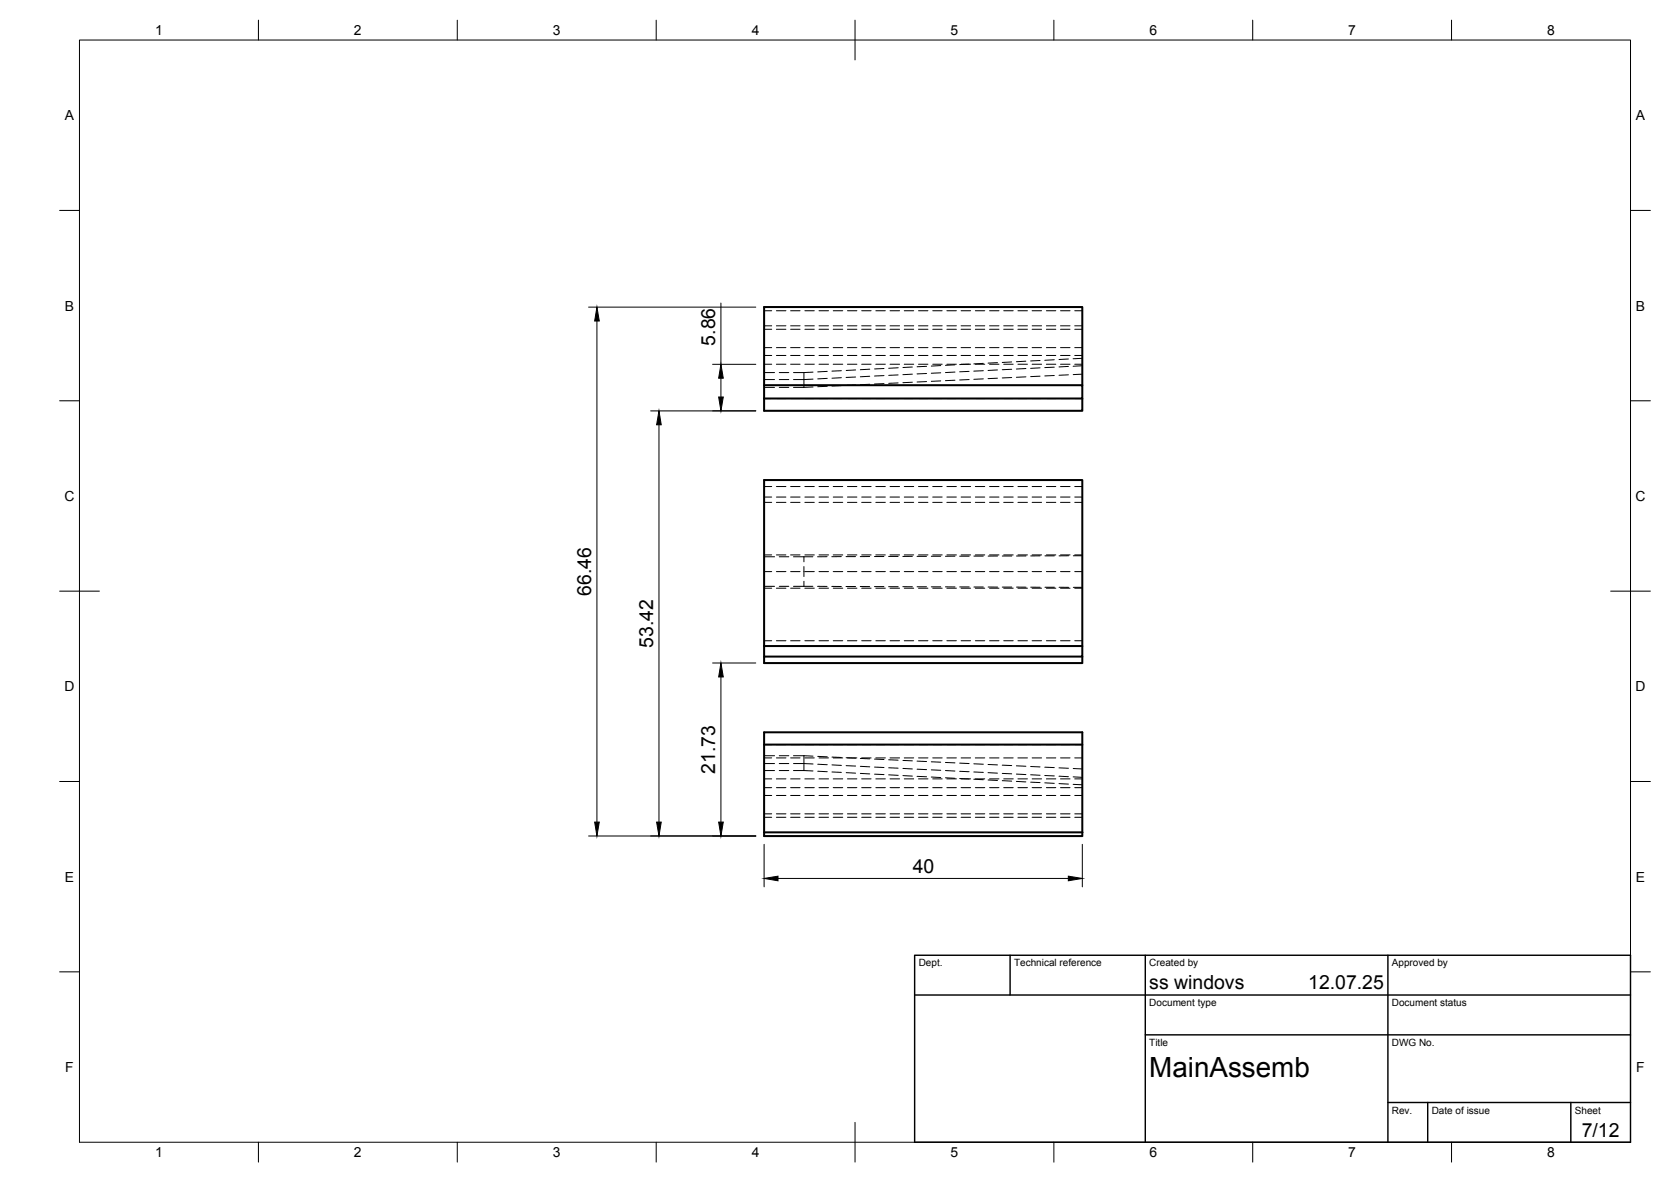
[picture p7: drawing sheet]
<svg xmlns="http://www.w3.org/2000/svg" width="420mm" height="297mm" viewBox="0 0 420 297" stroke-linecap="round" stroke-linejoin="round" font-family="sans-serif">
<!-- layer: Hidden -->
<g fill="none" stroke="#000" stroke-width=".25">
<path d="M192.1 78.1h1.9M195.2 78.1h2.4M198.8 78.1h2.4M202.4 78.1h2.3M205.9 78.1h2.4M209.5 78.1h2.4M213.1 78.1h2.4M216.7 78.1h2.3M220.2 78.1h2.4M223.8 78.1h2.4M227.4 78.1h2.3M230.9 78.1h2.4"/>
<path d="M234.5 78.1h2.4M238.1 78.1h2.4M241.7 78.1h2.4M245.2 78.1h2.4M248.8 78.1h2.4M252.4 78.1h2.4M255.9 78.1h2.4M259.5 78.1h2.4M263.1 78.1h2.4M266.7 78.1h2.3M270.2 78.1h1.9M192.1 95.4h2.7"/>
<path d="M192.1 93.6h2.7M192.1 89.3h1.9M192.1 87.4h1.9M192.1 81.9h1.9M192.1 97.4h2.7M192.1 91.5h1.9M192.1 82.7h1.9M195.2 89.3h2.4M195.2 87.4h2.4M195.2 81.9h2.4M195.2 91.5h2.4M195.2 82.7h2.4"/>
<path d="M195.9 95.4h2.4M195.9 93.6h2.4M195.9 97.4h2.4M198.8 89.3h2.4M198.8 87.4h2.4M198.8 81.9h2.4M198.8 91.5h2.4M198.8 82.7h2.4M199.5 93.6h2.6M202.1 93.6v1.8h-2.6M202.4 89.3h2.3M202.4 87.4h2.3"/>
<path d="M202.4 81.9h2.3M202.4 91.5h2.3M202.4 82.7h2.3M204.4 95.3l-2.3 .1v2h-2.6M204.4 93.5l-2.3 .1M204.4 97.2l-2.3 .2M205.9 89.3h2.4M205.9 87.4h2.4M205.9 81.9h2.4M205.9 91.5h2.4M205.9 82.7h2.4M208 95.1l-2.4 .1"/>
<path d="M208 93.3l-2.4 .2M208 97.1l-2.4 .1M209.5 89.3h2.4M209.5 87.4h2.4M209.5 81.9h2.4M209.5 91.5h2.4M209.5 82.7h2.4M211.6 94.9l-2.4 .1M211.6 93.2l-2.4 .1M211.6 96.9l-2.4 .1M213.1 89.3h2.4M213.1 87.4h2.4"/>
<path d="M213.1 81.9h2.4M213.1 91.5h2.4M213.1 82.7h2.4M215.1 94.7l-2.4 .2M215.1 93l-2.3 .1M215.1 96.7l-2.4 .1M216.7 89.3h2.3M216.7 87.4h2.3M216.7 81.9h2.3M216.7 91.5h2.3M216.7 82.7h2.3M218.7 94.6l-2.4 .1"/>
<path d="M218.7 92.8l-2.4 .1M218.7 96.6l-2.4 .1M220.2 89.3h2.4M220.2 87.4h2.4M220.2 81.9h2.4M220.2 91.5h2.4M220.2 82.7h2.4M222.3 94.4l-2.4 .1M222.3 92.6l-2.4 .1M222.3 96.4l-2.4 .1M223.8 89.3h2.4M223.8 87.4h2.4"/>
<path d="M223.8 81.9h2.4M223.8 91.5h2.4M223.8 82.7h2.4M225.8 94.2l-2.3 .1M225.8 96.2l-2.3 .1M225.8 92.4l-2.3 .1M227.4 89.3h2.3M227.4 87.4h2.3M227.4 81.9h2.3M227.4 91.5h2.3M227.4 82.7h2.3M229.4 94l-2.4 .2"/>
<path d="M229.4 92.2l-2.4 .2M229.4 96.1l-2.4 .1M230.9 89.3h2.4M230.9 87.4h2.4M230.9 81.9h2.4M230.9 91.5h2.4M230.9 82.7h2.4M233 93.9l-2.4 .1M233 92.1l-2.4 .1M233 95.9l-2.4 .1M234.5 89.3h2.4M234.5 87.4h2.4"/>
<path d="M234.5 81.9h2.4M234.5 91.5h2.4M234.5 82.7h2.4M236.5 93.7l-2.3 .1M236.5 91.9l-2.3 .1M236.5 95.7l-2.3 .1M238.1 89.3h2.4M238.1 87.4h2.4M238.1 81.9h2.4M238.1 91.5h2.4M238.1 82.7h2.4M240.1 93.5l-2.4 .1"/>
<path d="M240.1 91.7l-2.4 .1M240.1 95.6l-2.4 .1M241.7 89.3h2.4M241.7 87.4h2.4M241.7 81.9h2.4M241.7 91.5h2.4M241.7 82.7h2.4M243.7 93.3l-2.4 .1M243.7 91.5l-2.4 .1M243.7 95.4l-2.4 .1M245.2 89.3h2.4M245.2 87.4h2.4"/>
<path d="M245.2 81.9h2.4M245.2 91.5h2.4M245.2 82.7h2.4M247.2 93.2l-2.3 .1M247.2 91.3l-2.3 .1M247.2 95.2l-2.3 .1M248.8 89.3h2.4M248.8 87.4h2.4M248.8 81.9h2.4M248.8 91.5h2.4M248.8 82.7h2.4M250.8 93l-2.4 .1"/>
<path d="M250.8 91.1l-2.4 .2M250.8 95l-2.4 .2M252.4 89.3h2.4M252.4 87.4h2.4M252.4 81.9h2.4M252.4 91.5h2.4M252.4 82.7h2.4M254.4 92.8l-2.4 .1M254.4 91l-2.4 .1M254.4 94.9l-2.4 .1M255.9 89.3h2.4M255.9 87.4h2.4"/>
<path d="M255.9 81.9h2.4M255.9 91.5h2.4M255.9 82.7h2.4M257.9 90.8l-2.3 .1M258 92.6l-2.4 .1M258 94.7l-2.4 .1M259.5 89.3h2.4M259.5 87.4h2.4M259.5 81.9h2.4M259.5 91.5h2.4M259.5 82.7h2.4M261.5 92.4l-2.4 .2"/>
<path d="M261.5 90.6l-2.4 .1M261.5 94.5l-2.4 .1M263.1 89.3h2.4M263.1 87.4h2.4M263.1 81.9h2.4M263.1 91.5h2.4M263.1 82.7h2.4M265.1 92.3l-2.4 .1M265.1 90.4l-2.4 .1M265.1 94.4l-2.4 .1M266.7 89.3h2.3M266.7 87.4h2.3"/>
<path d="M266.7 81.9h2.3M266.7 91.5h2.3M266.7 82.7h2.3M268.6 92.1l-2.3 .1M268.6 90.2l-2.3 .1M268.6 94.2l-2.3 .1M270.2 89.3h1.9M270.2 87.4h1.9M270.2 81.9h1.9M270.2 91.5h1.9M270.2 82.7h1.9M272.1 91.9l-2.3 .1"/>
<path d="M272.1 90.1l-2.3 .1M272.1 94l-2.2 .1M192.1 100.1h1.9M195.2 100.1h2.4M198.8 100.1h2.4M202.4 100.1h2.3M205.9 100.1h2.4M209.5 100.1h2.4M213.1 100.1h2.4M216.7 100.1h2.3M220.2 100.1h2.4M223.8 100.1h2.4"/>
<path d="M227.4 100.1h2.3M230.9 100.1h2.4M234.5 100.1h2.4M238.1 100.1h2.4M241.7 100.1h2.4M245.2 100.1h2.4M248.8 100.1h2.4M252.4 100.1h2.4M255.9 100.1h2.4M259.5 100.1h2.4M263.1 100.1h2.4M266.7 100.1h2.3"/>
<path d="M270.2 100.1h1.9M192.1 139.9h2.7M192.1 139.5h1.9M192.1 122.3h1.9M192.1 126.2h1.9M192.1 124.9h1.9M195.2 139.5h2.4M195.2 122.3h2.4M195.2 126.2h2.4M195.2 124.9h2.4M195.9 139.9h2.4M198.8 139.5h2.4"/>
<path d="M198.8 122.3h2.4M198.8 126.2h2.4M198.8 124.9h2.4M199.5 139.9h4.9M202.1 139.9v1.3M202.4 139.5h2.3M202.4 122.3h2.3M202.4 126.2h2.3M202.4 124.9h2.3M205.9 139.5h2.4M205.9 122.3h2.4M205.9 126.2h2.4"/>
<path d="M205.9 124.9h2.4M208 139.9h-2.4M209.5 139.5h2.4M209.5 122.3h2.4M209.5 126.2h2.4M209.5 124.9h2.4M211.5 139.9h-2.4M212.7 139.9h2.4M213.1 139.5h2.4M213.1 122.3h2.4M213.1 126.2h2.4M213.1 124.9h2.4"/>
<path d="M216.7 139.5h2.3M216.7 122.3h2.3M216.7 126.2h2.3M216.7 124.9h2.3M218.7 139.9h-2.4M219.9 139.9h2.3M220.2 139.5h2.4M220.2 122.3h2.4M220.2 126.2h2.4M220.2 124.9h2.4M223.4 139.8h2.4M223.8 139.5h2.4"/>
<path d="M223.8 122.3h2.4M223.8 126.2h2.4M223.8 124.9h2.4M227.4 139.5h2.3M227.4 122.3h2.3M227.4 126.2h2.3M227.4 124.9h2.3M229.4 139.8h-2.4M230.6 139.8h2.4M230.9 139.5h2.4M230.9 122.3h2.4M230.9 126.2h2.4"/>
<path d="M230.9 124.9h2.4M234.2 139.8h2.3M234.5 139.5h2.4M234.5 122.3h2.4M234.5 126.2h2.4M234.5 124.9h2.4M238.1 139.5h2.4M238.1 122.3h2.4M238.1 126.2h2.4M238.1 124.9h2.4M240.1 139.8h-2.4M241.3 139.8h2.4"/>
<path d="M241.7 139.5h2.4M241.7 122.3h2.4M241.7 126.2h2.4M241.7 124.9h2.4M244.9 139.7h2.3M245.2 139.5h2.4M245.2 122.3h2.4M245.2 126.2h2.4M245.2 124.9h2.4M248.8 139.5h2.4M248.8 122.3h2.4M248.8 126.2h2.4"/>
<path d="M248.8 124.9h2.4M250.8 139.7h-2.3M252 139.7h2.4M252.4 139.5h2.4M252.4 122.3h2.4M252.4 126.2h2.4M252.4 124.9h2.4M255.9 139.5h2.4M255.9 122.3h2.4M255.9 126.2h2.4M255.9 124.9h2.4M258 139.7h-2.4"/>
<path d="M259.5 139.5h2.4M259.5 122.3h2.4M259.5 126.2h2.4M259.5 124.9h2.4M261.5 139.7h-2.3M262.7 139.7h2.4M263.1 139.5h2.4M263.1 122.3h2.4M263.1 126.2h2.4M263.1 124.9h2.4M266.7 139.5h2.3M266.7 122.3h2.3"/>
<path d="M266.7 126.2h2.3M266.7 124.9h2.3M268.7 139.7h-2.4M269.9 139.7h2.2M270.2 139.5h1.9M270.2 122.3h1.9M270.2 126.2h1.9M270.2 124.9h1.9M192.1 143.6h1.9M192.1 147.3h2.7M192.1 147.8h1.9M195.2 143.6h2.4"/>
<path d="M195.2 147.8h2.4M195.9 147.3h2.4M198.8 143.6h2.4M198.8 147.8h2.4M199.5 147.3h4.9M202.1 142.4v2.5M202.1 146.1v1.2M202.4 143.6h2.3M202.4 147.8h2.3M205.6 147.3l2.4 .1M205.9 143.6h2.4M205.9 147.8h2.4"/>
<path d="M209.1 147.4h2.4M209.5 143.6h2.4M209.5 147.8h2.4M212.7 147.4h2.4M213.1 143.6h2.4M213.1 147.8h2.4M216.3 147.4h2.4M216.7 143.6h2.3M216.7 147.8h2.3M219.9 147.4h2.3M220.2 143.6h2.4M220.2 147.8h2.4"/>
<path d="M223.4 147.4h2.4M223.8 143.6h2.4M223.8 147.8h2.4M227 147.4l2.4 .1M227.4 143.6h2.3M227.4 147.8h2.3M230.6 147.5h2.4M230.9 143.6h2.4M230.9 147.8h2.4M234.2 147.5h2.3M234.5 143.6h2.4M234.5 147.8h2.4"/>
<path d="M237.7 147.5h2.4M238.1 143.6h2.4M238.1 147.8h2.4M241.3 147.5h2.4M241.7 143.6h2.4M241.7 147.8h2.4M244.9 147.5h2.3M245.2 143.6h2.4M245.2 147.8h2.4M248.5 147.5h2.3M248.8 143.6h2.4M248.8 147.8h2.4"/>
<path d="M252 147.5h2.4M252.4 143.6h2.4M252.4 147.8h2.4M255.6 147.5l2.4 .1M255.9 143.6h2.4M255.9 147.8h2.4M259.2 147.6h2.3M259.5 143.6h2.4M259.5 147.8h2.4M262.7 147.6h2.4M263.1 143.6h2.4M263.1 147.8h2.4"/>
<path d="M266.3 147.6h2.4M266.7 143.6h2.3M266.7 147.8h2.3M269.9 147.6h2.2M270.2 143.6h1.9M270.2 147.8h1.9M192.1 161h1.9M195.2 161h2.4M198.8 161h2.4M202.4 161h2.3M205.9 161h2.4M209.5 161h2.4"/>
<path d="M213.1 161h2.4M216.7 161h2.3M220.2 161h2.4M223.8 161h2.4M227.4 161h2.3M230.9 161h2.4M234.5 161h2.4M238.1 161h2.4M241.7 161h2.4M245.2 161h2.4M248.8 161h2.4M252.4 161h2.4"/>
<path d="M255.9 161h2.4M259.5 161h2.4M263.1 161h2.4M266.7 161h2.3M270.2 161h1.9M192.1 191.9h2.7M192.1 189.9h2.7M192.1 197.9h1.9M192.1 195.7h1.9M192.1 193.6h2.7M192.1 199.9h1.9M192.1 187.1h1.9"/>
<path d="M192.1 190.5h1.9M195.2 197.9h2.4M195.2 195.7h2.4M195.2 199.9h2.4M195.2 187.1h2.4M195.2 190.5h2.4M195.9 191.9h2.4M195.9 189.9h2.4M195.9 193.6h2.4M198.8 197.9h2.4M198.8 195.7h2.4M198.8 199.9h2.4"/>
<path d="M198.8 187.1h2.4M198.8 190.5h2.4M199.5 189.9h2.6M202.1 189.9v2h-2.6M202.1 189.9l2.3 .1M202.1 193.6l2.3 .1M202.4 197.9h2.3M202.4 195.7h2.3M202.4 199.9h2.3M202.4 187.1h2.3M202.4 190.5h2.3M204.4 192l-2.3-.1v1.7h-2.6"/>
<path d="M205.6 192.1l2.4 .1M205.6 190.1l2.4 .1M205.6 193.8l2.4 .1M205.9 197.9h2.4M205.9 195.7h2.4M205.9 199.9h2.4M205.9 187.1h2.4M205.9 190.5h2.4M209.2 192.2l2.4 .1M209.2 190.3l2.4 .1M209.2 194l2.4 .1M209.5 197.9h2.4"/>
<path d="M209.5 195.7h2.4M209.5 199.9h2.4M209.5 187.1h2.4M209.5 190.5h2.4M212.7 192.4l2.4 .1M212.7 190.4l2.4 .1M212.8 194.2l2.3 .1M213.1 197.9h2.4M213.1 195.7h2.4M213.1 199.9h2.4M213.1 187.1h2.4M213.1 190.5h2.4"/>
<path d="M216.3 192.6l2.4 .1M216.3 190.6l2.4 .1M216.3 194.4l2.4 .1M216.7 197.9h2.3M216.7 195.7h2.3M216.7 199.9h2.3M216.7 187.1h2.3M216.7 190.5h2.3M219.9 190.8l2.4 .1M219.9 192.8l2.4 .1M219.9 194.5l2.4 .2M220.2 197.9h2.4"/>
<path d="M220.2 195.7h2.4M220.2 199.9h2.4M220.2 187.1h2.4M220.2 190.5h2.4M223.5 192.9l2.3 .1M223.5 190.9l2.3 .1M223.5 194.7l2.3 .1M223.8 197.9h2.4M223.8 195.7h2.4M223.8 199.9h2.4M223.8 187.1h2.4M223.8 190.5h2.4"/>
<path d="M227 193.1l2.4 .1M227 191.1l2.4 .1M227 194.9l2.4 .1M227.4 197.9h2.3M227.4 195.7h2.3M227.4 199.9h2.3M227.4 187.1h2.3M227.4 190.5h2.3M230.6 193.3l2.4 .1M230.6 191.3l2.4 .1M230.6 195.1l2.4 .1M230.9 197.9h2.4"/>
<path d="M230.9 195.7h2.4M230.9 199.9h2.4M230.9 187.1h2.4M230.9 190.5h2.4M234.2 193.5l2.3 .1M234.2 191.4l2.3 .1M234.2 195.3l2.3 .1M234.5 197.9h2.4M234.5 195.7h2.4M234.5 199.9h2.4M234.5 187.1h2.4M234.5 190.5h2.4"/>
<path d="M237.7 193.6l2.4 .2M237.7 191.6l2.4 .1M237.7 195.5l2.4 .1M238.1 197.9h2.4M238.1 195.7h2.4M238.1 199.9h2.4M238.1 187.1h2.4M238.1 190.5h2.4M241.3 193.8l2.4 .1M241.3 191.8l2.4 .1M241.3 195.7l2.4 .1M241.7 197.9h2.4"/>
<path d="M241.7 195.7h2.4M241.7 199.9h2.4M241.7 187.1h2.4M241.7 190.5h2.4M244.9 194l2.3 .1M244.9 191.9l2.3 .2M244.9 195.8l2.3 .1M245.2 197.9h2.4M245.2 195.7h2.4M245.2 199.9h2.4M245.2 187.1h2.4M245.2 190.5h2.4"/>
<path d="M248.4 194.2l2.4 .1M248.4 192.1l2.4 .1M248.4 196l2.4 .1M248.8 197.9h2.4M248.8 195.7h2.4M248.8 199.9h2.4M248.8 187.1h2.4M248.8 190.5h2.4M252 194.4l2.4 .1M252 192.3l2.4 .1M252 196.2l2.4 .1M252.4 197.9h2.4"/>
<path d="M252.4 195.7h2.4M252.4 199.9h2.4M252.4 187.1h2.4M252.4 190.5h2.4M255.6 194.5l2.4 .2M255.6 192.5l2.4 .1M255.6 196.4l2.3 .1M255.9 197.9h2.4M255.9 195.7h2.4M255.9 199.9h2.4M255.9 187.1h2.4M255.9 190.5h2.4"/>
<path d="M259.1 194.7l2.4 .1M259.1 192.6l2.4 .1M259.1 196.6l2.4 .1M259.5 197.9h2.4M259.5 195.7h2.4M259.5 199.9h2.4M259.5 187.1h2.4M259.5 190.5h2.4M262.7 194.9l2.4 .1M262.7 192.8l2.4 .1M262.7 196.7l2.4 .2M263.1 197.9h2.4"/>
<path d="M263.1 195.7h2.4M263.1 199.9h2.4M263.1 187.1h2.4M263.1 190.5h2.4M266.3 195.1l2.3 .1M266.3 193l2.3 .1M266.3 196.9l2.3 .1M266.7 197.9h2.3M266.7 195.7h2.3M266.7 199.9h2.3M266.7 187.1h2.3M266.7 190.5h2.3"/>
<path d="M269.8 195.2l2.3 .2M269.8 197.1l2.3 .1M269.9 193.1l2.2 .1M270.2 197.9h1.9M270.2 195.7h1.9M270.2 199.9h1.9M270.2 187.1h1.9M270.2 190.5h1.9M192.1 204.5h1.9M192.1 205.4h1.9M195.2 204.5h2.4M195.2 205.4h2.4"/>
<path d="M198.8 204.5h2.4M198.8 205.4h2.4M202.4 204.5h2.3M202.4 205.4h2.3M205.9 204.5h2.4M205.9 205.4h2.4M209.5 204.5h2.4M209.5 205.4h2.4M213.1 204.5h2.4M213.1 205.4h2.4M216.7 204.5h2.3M216.7 205.4h2.3"/>
<path d="M220.2 204.5h2.4M220.2 205.4h2.4M223.8 204.5h2.4M223.8 205.4h2.4M227.4 204.5h2.3M227.4 205.4h2.3M230.9 204.5h2.4M230.9 205.4h2.4M234.5 204.5h2.4M234.5 205.4h2.4M238.1 204.5h2.4M238.1 205.4h2.4"/>
<path d="M241.7 204.5h2.4M241.7 205.4h2.4M245.2 204.5h2.4M245.2 205.4h2.4M248.8 204.5h2.4M248.8 205.4h2.4M252.4 204.5h2.4M252.4 205.4h2.4M255.9 204.5h2.4M255.9 205.4h2.4M259.5 204.5h2.4M259.5 205.4h2.4"/>
<path d="M263.1 204.5h2.4M263.1 205.4h2.4M266.7 204.5h2.3M266.7 205.4h2.3M270.2 204.5h1.9M270.2 205.4h1.9"/>
</g>
<!-- layer: Visible -->
<path d="M192.1 96.8h80v3.3h-80M272.1 96.8v-19.6h-80v22.9M192.1 100.1v3.1h80v-3.1M192.1 120.6h80v41.8h-80zM192.1 162.4v4.2h80v-1.6M272.1 162.4v2.6h-80M192.1 187.1h80M192.1 209.2v-25.2h80v25.2M192.1 209.2v.9h80v-.9M192.1 209.2h80" fill="none" stroke="#000" stroke-width=".51"/>
<!-- layer: BORDER -->
<g fill="none" stroke="#000" stroke-width=".25">
<path d="M20 10.1h390v276.9h-390zM65 5.1v5M115 5.1v5M165 5.1v5M215 5.1v10M265 5.1v5M315 5.1v5M365 5.1v5M15 52.9h5M410 52.9h5M15 100.7h5M410 100.7h5"/>
<path d="M15 148.6h10M405 148.6h10M15 196.4h5M410 196.4h5M15 244.2h5M410 244.2h5M65 287v5M115 287v5M165 287v5M215 282.1v9.9M265 287v5M315 287v5"/>
<path d="M365 287v5"/>
</g>
<!-- layer: TITLEBLOCK -->
<path d="M230 240.1h180v46.9h-180zM230 250h180M254 240.1v9.9M288 240.1v46.9M349 240.1v46.9M288 260.1h122M349 277.1h61M359 277.1v9.9M395 277.1v9.9" fill="none" stroke="#000" stroke-width=".36"/>
<!-- layer: FD_Dimensions -->
<g fill="none" stroke="#000" stroke-width=".25">
<path d="M148 77.2h42M181.3 76.2v15.4M150.1 80.7v125.9M179.2 91.6h10.8M181.3 95v4.8M163.6 103.3h26.4M165.7 106.8v99.8M179.2 166.6h10.8M181.3 170.1v36.5M148 210.1h42M192.1 212.2v10.7M272.1 212.2v10.7"/>
<path d="M195.6 220.8h73"/>
</g>
<path d="M150.1 77.2l.6 3.5h-1.2zM180.7 99.8h1.2l-.6 3.5zM181.3 91.6l.6 3.4h-1.2zM165.7 103.3l.6 3.5h-1.2zM181.3 166.6l.6 3.5h-1.2zM149.5 206.6h1.2l-.6 3.5zM165.1 206.6h1.2l-.6 3.5zM180.7 206.6h1.2l-.6 3.5zM192.1 220.8l3.5-.6v1.1zM268.6 220.2l3.5 .6-3.5 .5z" fill="#000" stroke="#000" stroke-width=".25"/>
<text font-size="7" x="289" y="270.6">MainAssemb</text>
<g font-size="4.9">
<text x="179.8" y="86.9" transform="rotate(-90 179.8 86.9)">5.86</text>
<text x="148.7" y="149.7" transform="rotate(-90 148.7 149.7)">66.46</text>
<text x="164.2" y="162.8" transform="rotate(-90 164.2 162.8)">53.42</text>
<text x="179.8" y="194.4" transform="rotate(-90 179.8 194.4)">21.73</text>
<text x="229.5" y="219.3">40</text>
<text x="289" y="248.5">ss windovs</text>
<text x="329" y="248.5">12.07.25</text>
<text x="397.7" y="285.7">7/12</text>
</g>
<g font-size="3.5">
<text x="39" y="8.8">1</text>
<text x="89" y="8.8">2</text>
<text x="139" y="8.8">3</text>
<text x="189" y="8.8">4</text>
<text x="239" y="8.8">5</text>
<text x="289" y="8.8">6</text>
<text x="339" y="8.8">7</text>
<text x="389" y="8.8">8</text>
<text x="16.3" y="30.2">A</text>
<text x="411.3" y="30.2">A</text>
<text x="16.3" y="78">B</text>
<text x="411.3" y="78">B</text>
<text x="16.2" y="125.9">C</text>
<text x="411.2" y="125.9">C</text>
<text x="16.2" y="173.7">D</text>
<text x="411.2" y="173.7">D</text>
<text x="16.3" y="221.6">E</text>
<text x="411.3" y="221.6">E</text>
<text x="16.4" y="269.4">F</text>
<text x="411.4" y="269.4">F</text>
<text x="39" y="290.8">1</text>
<text x="89" y="290.8">2</text>
<text x="139" y="290.8">3</text>
<text x="189" y="290.8">4</text>
<text x="239" y="290.8">5</text>
<text x="289" y="290.8">6</text>
<text x="339" y="290.8">7</text>
<text x="389" y="290.8">8</text>
</g>
<g font-size="2.5">
<text x="231" y="242.9">Dept.</text>
<text x="255" y="242.9">Technical reference</text>
<text x="289" y="242.9">Created by</text>
<text x="350" y="242.9">Approved by</text>
<text x="289" y="252.8">Document type</text>
<text x="350" y="252.8">Document status</text>
<text x="289" y="262.9">Title</text>
<text x="350" y="262.9">DWG No.</text>
<text x="350" y="279.9">Rev.</text>
<text x="360" y="279.9">Date of issue</text>
<text x="396" y="279.9">Sheet</text>
</g>
</svg>
